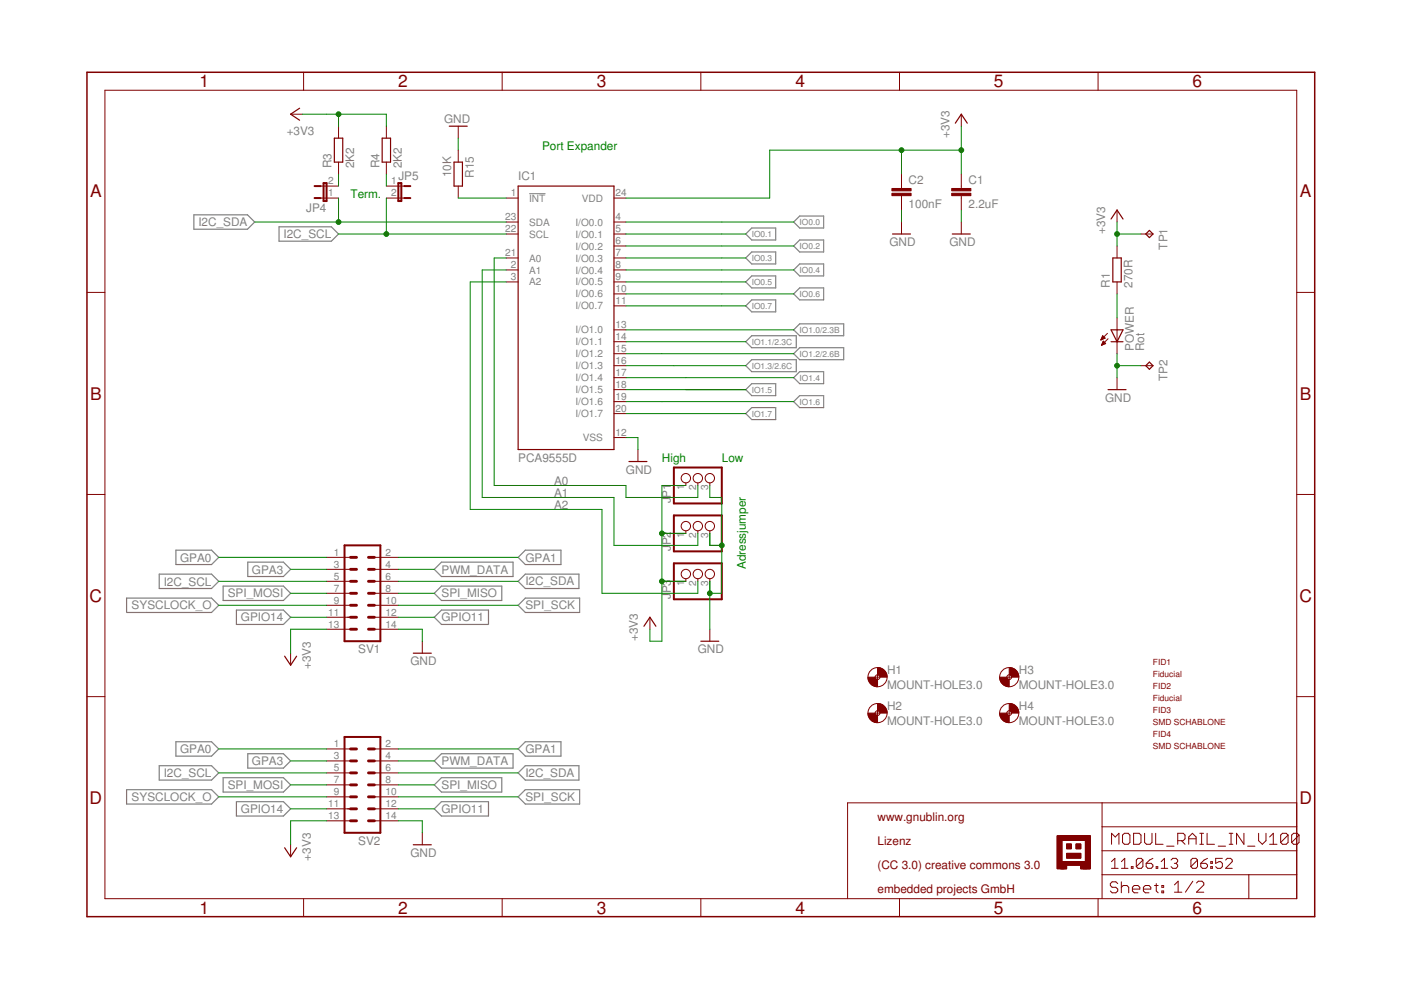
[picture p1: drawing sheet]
<svg xmlns="http://www.w3.org/2000/svg" width="297mm" height="210mm" viewBox="0 0 297 210" stroke-linecap="round" stroke-linejoin="round" font-family="sans-serif">
<path d="M112.2 41.1h3.5" fill="none" stroke="#808080" stroke-width=".21"/>
<g fill="none" stroke="#808080" stroke-width=".25">
<path d="M41.1 45.6h11.4l1.5 1.5-1.5 1.5h-11.4zM59.2 48.1h11.1l1.5 1.5-1.5 1.5h-11.1zM158.1 54.7l1.3-1.3h5.1v2.6h-5.1zM158.1 59.8l1.3-1.3h5.1v2.5h-5.1zM159.4 48.3h5.1v2.6h-5.1l-1.3-1.3zM168.3 47.1l1.2-1.3h5.1v2.5h-5.1zM168.3 52.2l1.2-1.3h5.1v2.5h-5.1zM168.3 57.2l1.2-1.2h5.1v2.5h-5.1zM158.1 64.9l1.3-1.3h5.1v2.5h-5.1zM158.1 72.5l1.3-1.3h9.4v2.5h-9.4zM158.1 77.5l1.3-1.2h9.4v2.5h-9.4zM168.3 62.3l1.2-1.3h5.1v2.6h-5.1z"/>
<path d="M168.3 69.9l1.2-1.2h9.4v2.5h-9.4zM169.5 73.7h9.4v2.6h-9.4l-1.2-1.3zM158.1 82.6l1.3-1.3h5.1v2.6h-5.1zM158.1 87.7l1.3-1.3h5.1v2.6h-5.1zM168.3 80.1l1.2-1.3h5.1v2.5h-5.1zM168.3 85.2l1.2-1.3h5.1v2.5h-5.1zM37.3 116.6h7.6l1.5 1.6-1.5 1.5h-7.6zM52.5 119.2h7.6l1.5 1.5-1.5 1.5h-7.6zM109.9 118.2l1.5-1.6h7.5v3.1h-7.5zM26.8 126.8h18.1l1.5 1.5-1.5 1.6h-18.1zM33.8 121.7h11.1l1.5 1.6-1.5 1.5h-11.1zM47.3 124.3h12.8l1.5 1.5-1.5 1.5h-12.8z"/>
<path d="M50.1 129.3h10l1.5 1.6-1.5 1.5h-10zM92.1 130.9l1.5-1.6h10v3.1h-10zM92.1 125.8l1.5-1.5h12.8v3h-12.8zM92.1 120.7l1.5-1.5h15.2v3h-15.2zM109.9 128.3l1.5-1.5h11.5v3.1h-11.5zM109.9 123.3l1.5-1.6h11.3v3.1h-11.3zM37.3 157.3h7.6l1.5 1.5-1.5 1.5h-7.6zM52.5 159.8h7.6l1.5 1.5-1.5 1.6h-7.6zM109.9 158.8l1.5-1.5h7.5v3h-7.5zM26.8 167.4h18.1l1.5 1.6-1.5 1.5h-18.1zM33.8 162.3h11.1l1.5 1.6-1.5 1.5h-11.1zM47.3 164.9h12.8l1.5 1.5-1.5 1.5h-12.8z"/>
<path d="M50.1 170h10l1.5 1.5-1.5 1.5h-10zM92.1 171.5l1.5-1.5h10v3h-10zM92.1 166.4l1.5-1.5h12.8v3h-12.8zM92.1 161.3l1.5-1.5h15.2v3.1h-15.2zM109.9 169l1.5-1.6h11.5v3.1h-11.5zM109.9 163.9l1.5-1.6h11.3v3.1h-11.3z"/>
</g>
<g fill="none" stroke="#800000" stroke-width=".21">
<path d="M22.2 19.1h252.7v171.4h-252.7zM64.4 15.3v3.8M106.5 15.3v3.8M148.6 15.3v3.8M190.7 15.3v3.8M232.8 15.3v3.8M61.6 24.2h2.6M68 39.5h3.8M71.8 26.8v2.5M71.8 34.4v2.5M81.9 26.8v2.5M81.9 34.4v2.5"/>
<path d="M81.9 39.5h3.8M97.2 26.8v2.5M97.2 31.8v2.6M97.2 39.5v2.5M191.1 36.9v3.1M203.8 24.2v2.6M203.8 36.9v3.1M68 42h3.8M81.9 42h3.8M107.3 49.6h2.6M107.3 47.1h2.6M107.3 54.7h2.6"/>
<path d="M107.3 57.2h2.6M107.3 59.8h2.6M107.3 42h2.6M130.2 49.6h2.5M130.2 47.1h2.5M130.2 54.7h2.5M130.2 57.2h2.5M130.2 59.8h2.5M130.2 42h2.5M130.2 52.2h2.5M191.1 41.5v3M191.1 47.1v2.5"/>
<path d="M203.8 41.5v3M203.8 47.1v2.5M236.8 44.5v2.6M236.8 52.2v2.5M236.8 59.8v2.5M241.9 49.6h2.6M18.4 62h3.8M130.2 62.3h2.5M130.2 64.9h2.5M130.2 69.9h2.5M130.2 72.5h2.5M130.2 75h2.5"/>
<path d="M130.2 77.5h2.5M233.4 72.1h.1M233.5 71.9h.3M233.5 71.8h.5M233.6 71.7h.7M233.6 73.1h.1M233.6 73h.4M233.6 71.6h.6M233.7 71.4h.3M233.7 72.9h.6M233.7 72.8h.7M233.7 71.3h.2"/>
<path d="M233.8 71.2l-.4 .9M233.8 71.2l.5 .5M233.8 71.2h.1M233.8 72.6h.4M233.8 72.5h.3M233.9 72.4h.1M233.9 72.3l.5 .5-.9 .4zM234.3 71.7l-.9 .4M234.8 70.7l-1.4 1.4M234.9 71.8l-1.4 1.4M236.8 67.4v7.6M241.9 77.5h2.6"/>
<path d="M274.9 62h3.8M130.2 92.8h2.5M130.2 80.1h2.5M130.2 82.6h2.5M130.2 85.2h2.5M130.2 87.7h2.5M135.3 95.3v2.6M236.8 80.1v2.5M18.4 104.8h3.8M69.2 118.2h5.1M79.4 118.2h5.1M145.4 102.4v.5"/>
<path d="M145.4 112.5v.6M148 102.4v.5M148 112.5v.6M150.5 102.4v.5M150.5 112.5v.6M274.9 104.8h3.8M61.6 138.5v2.5M69.2 130.9h5.1M69.2 120.7h5.1M69.2 123.3h5.1M69.2 125.8h5.1M69.2 128.3h5.1"/>
<path d="M69.2 133.4h5.1M79.4 130.9h5.1M79.4 120.7h5.1M79.4 123.3h5.1M79.4 125.8h5.1M79.4 128.3h5.1M79.4 133.4h5.1M89.5 136v2.5M137.8 130.9v2.5M145.4 122.7v.6M148 122.7v.6M150.5 122.7v.6"/>
<path d="M150.5 133.4v2.6M18.4 147.7h3.8M69.2 158.8h5.1M79.4 158.8h5.1M185.5 143.6h1.1M185.5 151.2h1.1M186.1 143.1v1M186.1 150.7v1M213.5 143.6h1M213.5 151.2h1M214 143.1v1M214 150.7v1"/>
<path d="M274.9 147.7h3.8M61.6 179.1v2.6M69.2 171.5h5.1M69.2 161.3h5.1M69.2 163.9h5.1M69.2 166.4h5.1M69.2 169h5.1M69.2 174h5.1M79.4 171.5h5.1M79.4 161.3h5.1M79.4 163.9h5.1M79.4 166.4h5.1"/>
<path d="M79.4 169h5.1M79.4 174h5.1M89.5 176.6v2.5M233.7 170.2v20.3M233.7 175.3h41.2M235.7 179v-2.3l.8 .8 .7-.8v2.3M238 177.1l.4-.4h.8l.4 .4v1.5l-.4 .4h-.8l-.4-.4zM240.3 176.7h1.2l.4 .4v1.5l-.4 .4h-1.2zM242.7 176.7v1.9l.4 .4h.8l.3-.4v-1.9M245 176.7v2.3h1.6M247.4 179.4h1.5M249.7 178.2h1.2l.3-.4v-.7l-.3-.4h-1.2v2.3"/>
<path d="M250.5 178.2l.7 .8M252 179v-1.5l.8-.8 .8 .8v1.5M252 177.8h1.6M254.4 176.7h.8M254.4 179h.8M254.8 176.7v2.3M255.9 176.7v2.3h1.6M258.3 179.4h1.5M260.6 176.7h.8M260.6 179h.8M261 176.7v2.3M263.7 176.7v2.3l-1.5-2.3v2.3"/>
<path d="M264.5 179.4h1.6M266.8 176.7v1.5l.8 .8 .8-.8v-1.5M269.2 179h1.5M269.2 177.5l.8-.8v2.3M273.1 177.1l-.4-.4h-.8l-.4 .4v1.5M273.1 177.1v1.5l-.4 .4h-.8l-.4-.4M273.1 177.1l-1.6 1.5M274.9 170.2h-95.2v20.3M275.4 177.1l-.4-.4h-.7l-.4 .4v1.5M275.4 177.1v1.5l-.4 .4h-.7l-.4-.4M275.4 177.1l-1.5 1.5M64.4 190.5v3.9"/>
<path d="M106.5 190.5v3.9M148.6 190.5v3.9M190.7 190.5v3.9M232.8 190.5v3.9M233.7 185.5h41.2M233.7 180.4h41.2M235.6 182.7l.8-.7v2.1M235.6 184.1h1.5M237 187.3l-.4-.3h-.8l-.4 .3v.4l.4 .4h.8l.4 .4v.4l-.4 .4h-.8l-.4-.4M237.7 187v2.3M237.7 188.1l.4-.4h.8l.4 .4v1.2M237.8 184.1h1.4"/>
<path d="M237.8 182.7l.7-.7v2.1M239.9 183.7h.3v.4h-.3zM240.1 188.5h1.6v-.4l-.4-.4h-.8l-.4 .4v.8l.4 .4h.8M242.3 182.4v1.3l-.3 .4h-.7l-.4-.4M242.3 182.4l-.3-.4h-.7l-.4 .4v1.3M242.3 182.4l-1.4 1.3M242.4 188.5h1.6v-.4l-.4-.4h-.8l-.4 .4v.8l.4 .4h.8M243 183h1.1l.3 .4v.3l-.3 .4h-.7l-.4-.4zM244.4 182l-.7 .4-.7 .6M244.8 187.7h.8M245.1 183.7h.4v.4h-.4zM245.2 187.3v1.6l.4 .4"/>
<path d="M246.2 184.1h1.4M246.2 182.7l.7-.7v2.1M246.3 187.7h.4v.4h-.4zM246.3 188.9h.4v.4h-.4zM248.3 182.4l.3-.4h.7l.4 .4v.3l-.4 .3M249 183h.3M249 187.6l.8-.8v2.4M249 189.2h1.6M249.3 183l.4 .4v.3l-.4 .4h-.7l-.3-.4M252.9 186.8l-1.6 2.4M253.7 187.2l.4-.4h.7l.4 .4v.4l-1.5 1.6h1.5M253.9 182.4v1.3l-.3 .4h-.8l-.3-.4"/>
<path d="M253.9 182.4l-.3-.4h-.8l-.3 .4v1.3M253.9 182.4l-1.4 1.3M254.6 183h1.1l.3 .4v.3l-.3 .4h-.7l-.4-.4zM256 182l-.7 .4-.7 .6M256.7 183.7h.3v.4h-.3zM256.7 182.7h.3v.3h-.3zM259.2 182h-1.5v1l.8-.3h.3l.4 .3v.7l-.4 .4h-.7l-.4-.4M259.9 182.4l.3-.4h.7l.4 .4v.3l-1.4 1.4h1.4M264.8 185.5v5"/>
<circle cx="145.4" cy="101.4" r=".99"/>
<circle cx="145.4" cy="111.5" r=".99"/>
<circle cx="148" cy="111.5" r=".99"/>
<circle cx="148" cy="101.4" r=".99"/>
<circle cx="150.5" cy="101.4" r=".99"/>
<circle cx="150.5" cy="111.5" r=".99"/>
<circle cx="145.4" cy="121.7" r=".99"/>
<circle cx="148" cy="121.7" r=".99"/>
<circle cx="150.5" cy="121.7" r=".99"/>
<circle cx="186.1" cy="151.2" r="2.03"/>
<circle cx="186.1" cy="143.6" r="2.03"/>
<circle cx="186.1" cy="151.2" r=".51"/>
<circle cx="186.1" cy="143.6" r=".51"/>
<circle cx="214" cy="151.2" r="2.03"/>
<circle cx="214" cy="143.6" r="2.03"/>
<circle cx="214" cy="151.2" r=".51"/>
<circle cx="214" cy="143.6" r=".51"/>
</g>
<path d="M18.4 15.3h260.3v179.1h-260.3z" fill="none" stroke="#800000" stroke-width=".32"/>
<path d="M66.7 39.5h1.3M68.6 38.8h.6v3.8h-.6zM84.5 38.8h.6v3.8h-.6zM85.7 39.5h1.3M66.7 42h1.3M85.7 42h1.3M142.9 99.1h10.1v7.6h-10.1zM73 115.6h7.6v20.4h-7.6zM142.9 109.3h10.1v7.6h-10.1zM142.9 119.4h10.1v7.7h-10.1zM73 156.3h7.6v20.3h-7.6z" fill="none" stroke="#800000" stroke-width=".42"/>
<g fill="none" stroke="#800000" stroke-width=".61">
<path d="M74.3 118.2h1.3M78.1 118.2h1.3M74.3 128.3h1.3M74.3 125.8h1.3M74.3 123.3h1.3M74.3 120.7h1.3M74.3 130.9h1.3M74.3 133.4h1.3M78.1 128.3h1.3M78.1 125.8h1.3M78.1 123.3h1.3M78.1 120.7h1.3"/>
<path d="M78.1 130.9h1.3M78.1 133.4h1.3M74.3 158.8h1.3M78.1 158.8h1.3M74.3 169h1.3M74.3 166.4h1.3M74.3 163.9h1.3M74.3 161.3h1.3M74.3 171.5h1.3M74.3 174h1.3M78.1 169h1.3M78.1 166.4h1.3"/>
<path d="M78.1 163.9h1.3M78.1 161.3h1.3M78.1 171.5h1.3M78.1 174h1.3"/>
</g>
<g fill="none" stroke="#800000" stroke-width=".25">
<path d="M63.5 22.9l-1.9 1.3 1.9 1.3M70.9 29.3h1.8v5.1h-1.8zM81 29.3h1.8v5.1h-1.8zM95.2 26.8h3.9M96.3 34.4h1.7v5.1h-1.7zM109.9 39.5h20.3v55.8h-20.3zM202.5 26.1l1.3-1.9 1.3 1.9M189.2 49.6h3.8M201.9 49.6h3.8M235.6 46.4l1.2-1.9 1.3 1.9M235.9 54.7h1.8v5.1h-1.8zM243.7 48.9l.8 .7-.8 .8-.8-.8z"/>
<path d="M235.6 69.9h2.5l-1.3 2.6zM235.6 72.5h2.5M243.7 76.8l.8 .7-.8 .8-.8-.8zM133.3 97.9h3.9M234.9 82.6h3.8M60.3 139.1l1.3 1.9 1.3-1.9M87.6 138.5h3.8M136.5 132.8l1.3-1.9 1.3 1.9M148.6 136h3.8M60.3 179.7l1.3 2 1.3-2M87.6 179.1h3.8"/>
</g>
<g fill="#800000" stroke="#800000" stroke-width=".21">
<path d="M201.8 41h4v.5h-4z"/>
<path d="M201.8 40h4v.5h-4z"/>
<path d="M189.1 41h4.1v.5h-4.1z"/>
<path d="M189.1 40h4.1v.5h-4.1z"/>
<path d="M224.9 177.2h5.5v.7h-5.5z"/>
<path d="M230.4 177.2h.7v7h-.7z"/>
<path d="M224.8 183.4h.8v.8h-.8z"/>
<path d="M229.6 183.4h.8v.8h-.8z"/>
<path d="M226.1 180.9h3.1v1h-3.1z"/>
<path d="M226.1 178.9h1v1.1h-1z"/>
<path d="M224.1 177.2h1v7h-1z"/>
<path d="M225.1 177.2h5v1h-5z"/>
<path d="M230.1 177.2h1v7h-1z"/>
<path d="M225.1 182.7h5v.8h-5z"/>
<path d="M225.1 183.2h1v1h-1z"/>
<path d="M229.1 183.2h1v1h-1z"/>
<path d="M228.1 178.9h1.1v1.1h-1.1z"/>
</g>
<g fill="#800000" stroke="#800000" stroke-width=".21">
<path d="M186.1 141.5a2 2 0 0 1 2 2.1h-1.5l-.2-.4-.3-.1z" fill-rule="evenodd"/>
<path d="M184 143.6h1.5l.1 .3 .5 .2v1.5a2 2 0 0 1-2.1-2z" fill-rule="evenodd"/>
<path d="M186.1 149.2a2 2 0 0 1 2 2h-1.5l-.1-.3-.4-.2z" fill-rule="evenodd"/>
<path d="M184 151.2h1.5l.1 .3 .5 .2v1.5a1.97 1.97 0 0 1-2.1-2z" fill-rule="evenodd"/>
<path d="M214 141.5a1.97 1.97 0 0 1 2 2.1h-1.5l-.1-.3-.4-.2z" fill-rule="evenodd"/>
<path d="M211.9 143.6h1.6l.2 .4 .3 .1v1.5a2.04 2.04 0 0 1-2.1-2z" fill-rule="evenodd"/>
<path d="M214 149.2a1.97 1.97 0 0 1 2 2h-1.5l-.1-.3-.4-.2z" fill-rule="evenodd"/>
<path d="M211.9 151.2h1.6l.2 .4 .3 .1v1.5a2 2 0 0 1-2.1-2z" fill-rule="evenodd"/>
</g>
<g fill="none" stroke="#008000" stroke-width=".21">
<path d="M64.2 24.2h17.7v2.6M71.8 24.2v2.6M71.8 36.9v2.6M81.9 36.9v2.6M97.2 29.3v2.5M191.1 31.8v5.1M203.8 26.8v10.1M203.8 31.8h-40.6v10.2h-30.5M54 47.1h53.3M71.8 42v5.1M71.8 49.6h35.5M81.9 42v7.6"/>
<path d="M97.2 42h10.1M107.3 57.2h-5.1v48.3h28v10.1h17.8v-2.5M107.3 54.7h-2.5v48.2h27.9v2.6h15.3v-2.6M107.3 59.8h-7.6v48.2h27.9v17.8h20.4v-2.5M132.7 49.6h25.4M132.7 47.1h35.6M132.7 52.2h35.6M132.7 54.7h25.4M132.7 57.2h35.6M132.7 59.8h25.4M191.1 44.5v2.6M203.8 44.5v2.6"/>
<path d="M236.8 47.1v5.1M236.8 49.6h5.1M132.7 77.5h25.4M132.7 62.3h35.6M132.7 64.9h25.4M132.7 69.9h35.6M132.7 72.5h25.4M132.7 75h35.6M236.8 62.3v5.1M236.8 75v5.1M236.8 77.5h5.1M132.7 92.8h2.6v2.5"/>
<path d="M132.7 82.6h25.4M132.7 87.7h25.4M132.7 85.2h35.6M132.7 80.1h35.6M46.4 118.2h22.8M84.5 118.2h25.4M140.3 113.1h5.1M145.4 102.9h-5.1v33.1h-2.5v-2.6M150.5 102.9v2.6h2.5v20.3h-2.5M150.5 113.1v2.5h2.5M46.4 123.3h22.8M46.4 128.3h22.8"/>
<path d="M61.6 125.8h7.6M61.6 130.9h7.6M61.6 120.7h7.6M69.2 133.4h-7.6v5.1M84.5 133.4h5v2.6M84.5 125.8h7.6M84.5 123.3h25.4M84.5 130.9h7.6M84.5 128.3h25.4M84.5 120.7h7.6M140.3 123.3h5.1M150.5 123.3v10.1"/>
<path d="M46.4 158.8h22.8M84.5 158.8h25.4M46.4 169h22.8M46.4 163.9h22.8M61.6 171.5h7.6M61.6 166.4h7.6M61.6 161.3h7.6M69.2 174h-7.6v5.1M84.5 174h5v2.6M84.5 171.5h7.6M84.5 169h25.4M84.5 166.4h7.6"/>
<path d="M84.5 161.3h7.6M84.5 163.9h25.4"/>
</g>
<g fill="#008000" stroke="#008000" stroke-width=".21">
<circle cx="236.8" cy="77.5" r=".51"/>
<circle cx="150.5" cy="125.8" r=".51"/>
<circle cx="153" cy="115.6" r=".51"/>
<circle cx="203.8" cy="31.8" r=".51"/>
<circle cx="191.1" cy="31.8" r=".51"/>
<circle cx="71.8" cy="24.2" r=".51"/>
<circle cx="236.8" cy="49.6" r=".51"/>
<circle cx="140.3" cy="123.3" r=".51"/>
<circle cx="140.3" cy="113.1" r=".51"/>
<circle cx="71.8" cy="47.1" r=".51"/>
<circle cx="81.9" cy="49.6" r=".51"/>
</g>
<g font-size="3.7" fill="#800000">
<text x="42.3" y="18.5">1</text>
<text x="84.4" y="18.5">2</text>
<text x="126.5" y="18.5">3</text>
<text x="168.6" y="18.5">4</text>
<text x="210.7" y="18.5">5</text>
<text x="252.9" y="18.5">6</text>
<text x="19.1" y="41.9">A</text>
<text x="275.6" y="41.9">A</text>
<text x="19.1" y="84.7">B</text>
<text x="275.6" y="84.7">B</text>
<text x="19" y="127.6">C</text>
<text x="275.5" y="127.6">C</text>
<text x="19" y="170.4">D</text>
<text x="275.5" y="170.4">D</text>
<text x="42.3" y="193.7">1</text>
<text x="84.4" y="193.7">2</text>
<text x="126.5" y="193.7">3</text>
<text x="168.6" y="193.7">4</text>
<text x="210.7" y="193.7">5</text>
<text x="252.9" y="193.7">6</text>
</g>
<g font-size="2.5" fill="#808080">
<text x="60.8" y="28.5">+3V3</text>
<text x="94.2" y="26">GND</text>
<text x="201.3" y="29.3" transform="rotate(-90 201.3 29.3)">+3V3</text>
<text x="70.3" y="35.6" transform="rotate(-90 70.3 35.6)">R3</text>
<text x="75.1" y="35.6" transform="rotate(-90 75.1 35.6)">2K2</text>
<text x="80.4" y="35.6" transform="rotate(-90 80.4 35.6)">R4</text>
<text x="85.2" y="35.6" transform="rotate(-90 85.2 35.6)">2K2</text>
<text x="84.5" y="38.2">JP5</text>
<text x="95.6" y="37.5" transform="rotate(-90 95.6 37.5)">10K</text>
<text x="100.4" y="37.7" transform="rotate(-90 100.4 37.7)">R15</text>
<text x="109.9" y="38.2">IC1</text>
<text x="192.6" y="39.1">C2</text>
<text x="205.3" y="39.1">C1</text>
<text x="42.1" y="48">I2C_SDA</text>
<text x="64.9" y="45">JP4</text>
<text x="192.6" y="44.1">100nF</text>
<text x="205.3" y="44.1">2.2uF</text>
<text x="60.1" y="50.5">I2C_SCL</text>
<text x="188.6" y="52.1">GND</text>
<text x="201.3" y="52.1">GND</text>
<text x="234.3" y="49.6" transform="rotate(-90 234.3 49.6)">+3V3</text>
<text x="247.5" y="52.9" transform="rotate(-90 247.5 52.9)">TP1</text>
<text x="235.3" y="61" transform="rotate(-90 235.3 61)">R1</text>
<text x="240.1" y="61" transform="rotate(-90 240.1 61)">270R</text>
<text x="240.4" y="74.5" transform="rotate(-90 240.4 74.5)">POWER</text>
<text x="242.6" y="74.5" transform="rotate(-90 242.6 74.5)">Rot</text>
<text x="247.5" y="80.8" transform="rotate(-90 247.5 80.8)">TP2</text>
<text x="234.3" y="85.2">GND</text>
<text x="109.9" y="97.9">PCA9555D</text>
<text x="132.7" y="100.4">GND</text>
<text x="117.5" y="102.9">A0</text>
<text x="117.5" y="105.5">A1</text>
<text x="142.2" y="106.7" transform="rotate(-90 142.2 106.7)">JP1</text>
<text x="117.5" y="108">A2</text>
<text x="38.2" y="119.1">GPA0</text>
<text x="111.4" y="119.1">GPA1</text>
<text x="142.2" y="116.9" transform="rotate(-90 142.2 116.9)">JP2</text>
<text x="34.7" y="124.1">I2C_SCL</text>
<text x="53.4" y="121.6">GPA3</text>
<text x="93.6" y="121.6">PWM_DATA</text>
<text x="111.4" y="124.1">I2C_SDA</text>
<text x="27.9" y="129.2">SYSCLOCK_O</text>
<text x="48.3" y="126.7">SPI_MOSI</text>
<text x="51.1" y="131.8">GPIO14</text>
<text x="93.6" y="131.8">GPIO11</text>
<text x="93.6" y="126.7">SPI_MISO</text>
<text x="111.4" y="129.2">SPI_SCK</text>
<text x="142.2" y="127.1" transform="rotate(-90 142.2 127.1)">JP3</text>
<text x="135.3" y="135.9" transform="rotate(-90 135.3 135.9)">+3V3</text>
<text x="65.9" y="141.9" transform="rotate(-90 65.9 141.9)">+3V3</text>
<text x="75.9" y="138.5">SV1</text>
<text x="87" y="141">GND</text>
<text x="148" y="138.5">GND</text>
<text x="188.1" y="143">H1</text>
<text x="216" y="143">H3</text>
<text x="188.1" y="146">MOUNT-HOLE3.0</text>
<text x="216" y="146">MOUNT-HOLE3.0</text>
<text x="188.1" y="153.6">MOUNT-HOLE3.0</text>
<text x="188.1" y="150.6">H2</text>
<text x="216" y="153.6">MOUNT-HOLE3.0</text>
<text x="216" y="150.6">H4</text>
<text x="38.2" y="159.7">GPA0</text>
<text x="111.4" y="159.7">GPA1</text>
<text x="34.7" y="164.8">I2C_SCL</text>
<text x="48.3" y="167.3">SPI_MOSI</text>
<text x="53.4" y="162.2">GPA3</text>
<text x="93.6" y="167.3">SPI_MISO</text>
<text x="93.6" y="162.2">PWM_DATA</text>
<text x="111.4" y="164.8">I2C_SDA</text>
<text x="27.9" y="169.8">SYSCLOCK_O</text>
<text x="51.1" y="172.4">GPIO14</text>
<text x="93.6" y="172.4">GPIO11</text>
<text x="111.4" y="169.8">SPI_SCK</text>
<text x="75.9" y="179.1">SV2</text>
<text x="65.9" y="182.5" transform="rotate(-90 65.9 182.5)">+3V3</text>
<text x="87" y="181.7">GND</text>
</g>
<g font-size="2.5" fill="#008000">
<text x="114.9" y="31.8">Port Expander</text>
<text x="74.3" y="42">Term.</text>
<text x="140.3" y="97.9">High</text>
<text x="153" y="97.9">Low</text>
<text x="158.1" y="120.7" transform="rotate(-90 158.1 120.7)">Adressjumper</text>
</g>
<g font-size="2.5" fill="#800000">
<text x="186" y="174">www.gnublin.org</text>
<text x="186" y="179.1">Lizenz</text>
<text x="186" y="184.2">(CC 3.0) creative commons 3.0</text>
<text x="186" y="189.3">embedded projects GmbH</text>
</g>
<g font-size="2.1" fill="#808080">
<text x="69.6" y="41.6">1</text>
<text x="69.6" y="39.1">2</text>
<text x="82.9" y="39.1">1</text>
<text x="82.9" y="41.6">2</text>
<text x="108.3" y="41.6">1</text>
<text x="130.5" y="41.6">24</text>
<text x="107.1" y="46.7">23</text>
<text x="112.2" y="47.8">SDA</text>
<text x="112.2" y="42.8">INT</text>
<text x="122" y="47.8">I/O0.0</text>
<text x="123.3" y="42.8">VDD</text>
<text x="130.5" y="46.7">4</text>
<text x="107.1" y="49.3">22</text>
<text x="112.2" y="50.4">SCL</text>
<text x="122" y="50.4">I/O0.1</text>
<text x="122" y="52.9">I/O0.2</text>
<text x="130.5" y="49.3">5</text>
<text x="130.5" y="51.8">6</text>
<text x="107.1" y="54.3">21</text>
<text x="108.3" y="56.9">2</text>
<text x="108.3" y="59.4">3</text>
<text x="112.2" y="55.4">A0</text>
<text x="112.2" y="58">A1</text>
<text x="122" y="55.5">I/O0.3</text>
<text x="122" y="58">I/O0.4</text>
<text x="130.5" y="54.3">7</text>
<text x="130.5" y="56.9">8</text>
<text x="130.5" y="59.4">9</text>
<text x="112.2" y="60.5">A2</text>
<text x="122" y="60.5">I/O0.5</text>
<text x="122" y="63.1">I/O0.6</text>
<text x="122" y="65.6">I/O0.7</text>
<text x="130.5" y="62">10</text>
<text x="130.5" y="64.5">11</text>
<text x="122" y="70.7">I/O1.0</text>
<text x="130.5" y="69.6">13</text>
<text x="122" y="73.2">I/O1.1</text>
<text x="122" y="75.8">I/O1.2</text>
<text x="130.5" y="72.1">14</text>
<text x="130.5" y="74.6">15</text>
<text x="130.5" y="77.2">16</text>
<text x="122" y="78.3">I/O1.3</text>
<text x="122" y="80.8">I/O1.4</text>
<text x="122" y="83.4">I/O1.5</text>
<text x="130.5" y="79.7">17</text>
<text x="130.5" y="82.3">18</text>
<text x="122" y="85.9">I/O1.6</text>
<text x="122" y="88.5">I/O1.7</text>
<text x="130.5" y="84.8">19</text>
<text x="130.5" y="87.3">20</text>
<text x="123.6" y="93.5">VSS</text>
<text x="130.5" y="92.4">12</text>
<text x="145.1" y="103.9" transform="rotate(-90 145.1 103.9)">1</text>
<text x="147.6" y="103.9" transform="rotate(-90 147.6 103.9)">2</text>
<text x="150.1" y="103.9" transform="rotate(-90 150.1 103.9)">3</text>
<text x="70.8" y="117.8">1</text>
<text x="81.7" y="117.8">2</text>
<text x="145.1" y="114.1" transform="rotate(-90 145.1 114.1)">1</text>
<text x="147.6" y="114.1" transform="rotate(-90 147.6 114.1)">2</text>
<text x="150.1" y="114.1" transform="rotate(-90 150.1 114.1)">3</text>
<text x="70.8" y="120.4">3</text>
<text x="70.8" y="122.9">5</text>
<text x="70.8" y="125.4">7</text>
<text x="81.7" y="120.4">4</text>
<text x="81.7" y="122.9">6</text>
<text x="81.7" y="125.4">8</text>
<text x="145.1" y="124.2" transform="rotate(-90 145.1 124.2)">1</text>
<text x="147.6" y="124.2" transform="rotate(-90 147.6 124.2)">2</text>
<text x="150.1" y="124.2" transform="rotate(-90 150.1 124.2)">3</text>
<text x="69.6" y="130.5">11</text>
<text x="70.8" y="128">9</text>
<text x="81.7" y="130.5">12</text>
<text x="81.7" y="128">10</text>
<text x="69.6" y="133.1">13</text>
<text x="81.7" y="133.1">14</text>
<text x="70.8" y="158.4">1</text>
<text x="70.8" y="161">3</text>
<text x="81.7" y="158.4">2</text>
<text x="81.7" y="161">4</text>
<text x="70.8" y="163.5">5</text>
<text x="70.8" y="166.1">7</text>
<text x="81.7" y="163.5">6</text>
<text x="81.7" y="166.1">8</text>
<text x="69.6" y="171.1">11</text>
<text x="69.6" y="173.7">13</text>
<text x="70.8" y="168.6">9</text>
<text x="81.7" y="171.1">12</text>
<text x="81.7" y="173.7">14</text>
<text x="81.7" y="168.6">10</text>
</g>
<g font-size="1.8" fill="#808080">
<text x="169.5" y="47.7">IO0.0</text>
<text x="159.4" y="50.2">IO0.1</text>
<text x="169.5" y="52.8">IO0.2</text>
<text x="159.4" y="55.3">IO0.3</text>
<text x="169.5" y="57.9">IO0.4</text>
<text x="159.4" y="60.4">IO0.5</text>
<text x="159.4" y="65.5">IO0.7</text>
<text x="169.5" y="62.9">IO0.6</text>
<text x="169.5" y="70.6">IO1.0/2.3B</text>
<text x="159.4" y="73.1">IO1.1/2.3C</text>
<text x="169.5" y="75.6">IO1.2/2.6B</text>
<text x="159.4" y="83.3">IO1.5</text>
<text x="159.4" y="78.2">IO1.3/2.6C</text>
<text x="169.5" y="80.7">IO1.4</text>
<text x="159.4" y="88.3">IO1.7</text>
<text x="169.5" y="85.8">IO1.6</text>
</g>
<g font-size="1.8" fill="#800000">
<text x="244.5" y="143.6">Fiducial</text>
<text x="244.5" y="141">FID1</text>
<text x="244.5" y="148.6">Fiducial</text>
<text x="244.5" y="146.1">FID2</text>
<text x="244.5" y="153.7">SMD SCHABLONE</text>
<text x="244.5" y="151.2">FID3</text>
<text x="244.5" y="158.8">SMD SCHABLONE</text>
<text x="244.5" y="156.3">FID4</text>
</g>
</svg>
